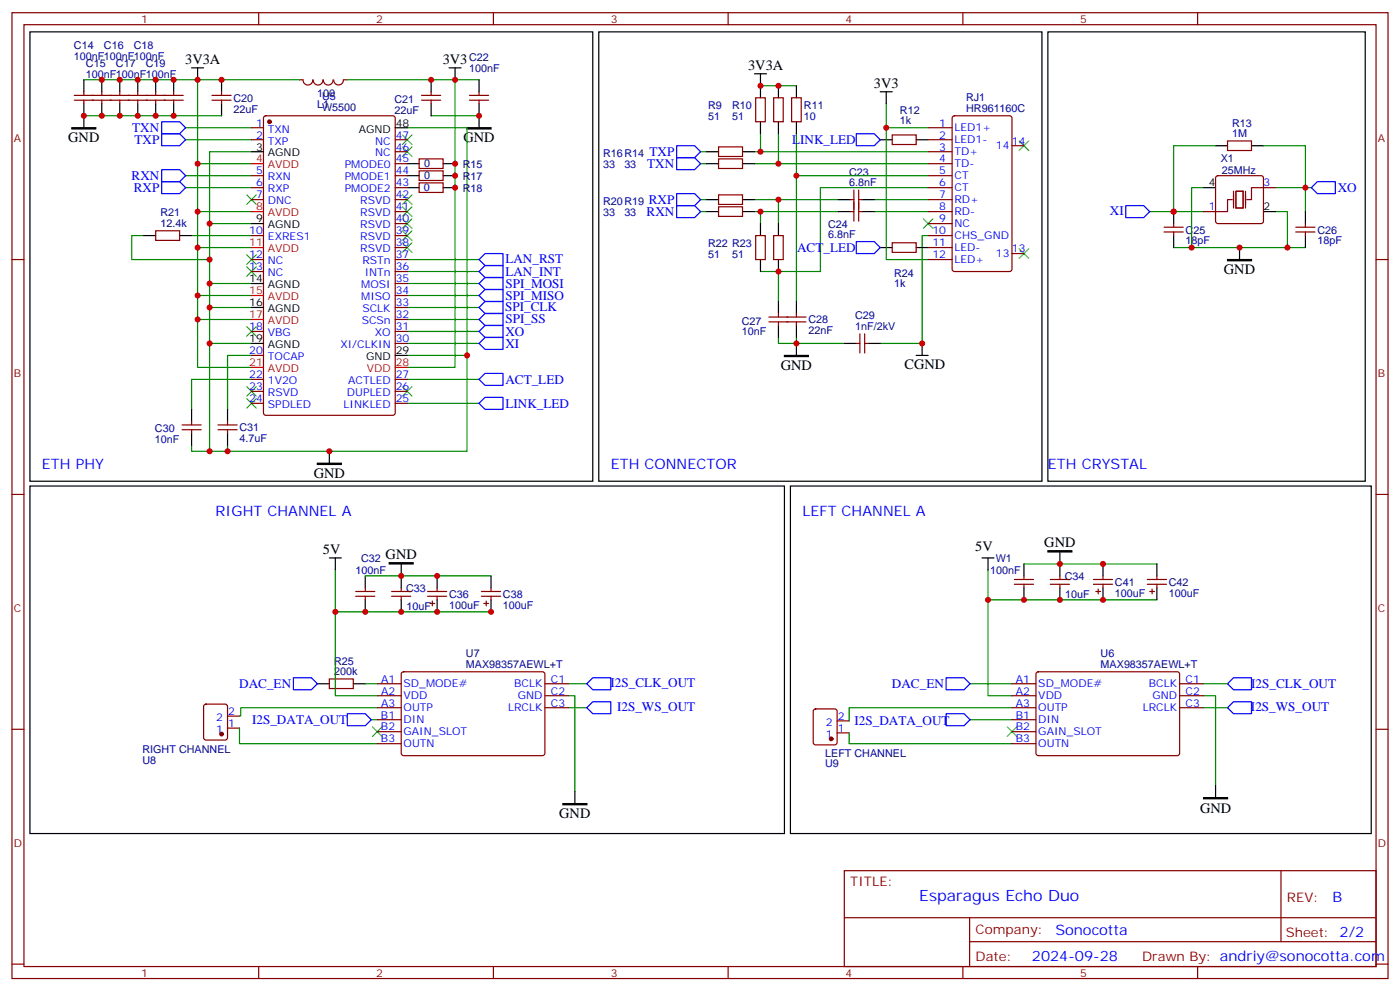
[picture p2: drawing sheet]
<svg xmlns="http://www.w3.org/2000/svg" width="412mm" height="292mm" viewBox="0 0 412 292" stroke-linecap="round" stroke-linejoin="round" font-family="sans-serif">
<g fill="none" stroke="#870000" stroke-width=".35">
<path d="M3.5 3.7h405.4v284.4h-405.4zM7.1 7.3h398.2v277.3h-398.2zM76.2 3.7v3.6M145.3 3.7v3.6M214.5 3.7v3.6M283.6 3.7v3.6M352.8 3.7v3.6M21.9 29.5h32.1M21.9 28.1h32.1M24.7 27v1.1M24.7 29.5v1.1M30 27v1.1"/>
<path d="M30 29.5v1.1M35.3 27v1.1M35.3 29.5v1.1M40.6 27v1.1M40.6 29.5v1.1M45.9 27v1.1M45.9 29.5v1.1M51.2 27v1.1M51.2 29.5v1.1M62.4 29.5h5.7M62.4 28.1h5.7M65.3 27v1.1"/>
<path d="M65.3 29.5v1.1M74.1 37.6h3.5M77.8 34.3l.5-.2h37.4l.7 .4v87.1l-.4 .6-37.7 .1-.6-.5-.1-87zM88.2 23.5h1.1M92.1 23.5a1.41 1.41 0 0 1-1.4 1.5 1.41 1.41 0 0 1-1.4-1.5M92.3 23.5a1.41 1.41 0 0 0 1.4 1.5 1.41 1.41 0 0 0 1.4-1.5M95.3 23.5a1.41 1.41 0 0 0 1.4 1.5 1.41 1.41 0 0 0 1.4-1.5M101.1 23.5a1.41 1.41 0 0 1-1.4 1.5 1.41 1.41 0 0 1-1.4-1.5M101.2 23.5h1.1M124.2 29.5h5.6M124.2 28.1h5.6M127 27v1.1"/>
<path d="M127 29.5v1.1M138.3 29.5h5.6M138.3 28.1h5.6M141.1 27v1.1M141.1 29.5v1.1M222.6 28.8h2.8v7h-2.8zM227.9 28.8h2.8v7h-2.8zM233.2 28.8h2.8v7h-2.8zM262.8 39.7h7.1v2.8h-7.1zM273.4 37.6h7.1M280.7 34.3l.5-.2h16.2l.6 .4 .1 44.7-.5 .7h-16.4l-.7-.4v-44.7zM74.1 58.8h3.5"/>
<path d="M74.1 41.1h3.5M74.1 51.7h3.5M74.1 55.2h3.5M116.4 58.8h3.5M116.4 41.1h3.5M116.4 44.7h3.5M116.4 48.2h3.5M116.4 51.7h3.5M116.4 55.2h3.5M123.5 46.8h7v2.8h-7zM123.5 50.3h7v2.8h-7zM123.5 53.8h7v2.9h-7z"/>
<path d="M211.7 57.4h7v2.8h-7zM211.7 46.8h7v2.8h-7zM211.7 43.3h7v2.8h-7zM250.5 58.8h1M251.5 56v9.1M252.9 56v9.1M252.9 58.8h1.1M273.4 58.8h7.1M273.4 41.1h7.1M273.4 44.7h7.1M273.4 48.2h7.1M273.4 51.7h7.1"/>
<path d="M273.4 55.2h7.1M298.1 42.9h3.5M358.3 51.9l.5-.2h12.7l.5 .2 .2 .5v12.7l-.3 .5-.4 .2h-12.7l-.5-.2-.2-.5v-12.7zM361.6 41.5h7.1v2.8h-7.1zM372.2 55.2h3.5M3.5 76.4h3.6M45.9 67.9h7v2.9h-7zM74.1 76.4h3.5M74.1 69.4h3.5M74.1 79.9h3.5M116.4 76.4h3.5M116.4 62.3h3.5"/>
<path d="M116.4 65.8h3.5M116.4 69.4h3.5M116.4 72.9h3.5M116.4 79.9h3.5M211.7 60.9h7v2.8h-7zM222.6 69.4h2.8v7h-2.8zM227.9 69.4h2.8v7h-2.8zM250.5 62.3h1M252.9 62.3h1.1M262.8 71.5h7.1v2.8h-7.1zM273.4 76.4h7.1M273.4 62.3h7.1"/>
<path d="M273.4 65.8h7.1M273.4 69.4h7.1M273.4 72.9h7.1M298.1 74.6h3.5M342.9 68.3h5.6M342.9 66.9h5.6M345.7 65.8v1.1M345.7 68.3v1.1M354.5 62.3h3.6M381.7 68.3h5.6M381.7 66.9h5.6M384.5 65.8v1.1"/>
<path d="M384.5 68.3v1.1M405.3 76.4h3.6M74.1 97.6h3.5M116.4 97.6h3.5M116.4 94.1h3.5M116.4 90.5h3.5M116.4 87h3.5M116.4 83.5h3.5M226.5 94.8h10.9M226.5 93.3h10.9M229.3 92.3v1M229.3 94.8v1"/>
<path d="M234.6 92.3v1M234.6 94.8v1M253.3 98.3v5.6M254.7 98.3v5.6M74.1 104.6h3.5M74.1 111.7h3.5M74.1 115.2h3.5M74.1 118.7h3.5M116.4 101.1h3.5M116.4 111.7h3.5M116.4 115.2h3.5M116.4 118.7h3.5"/>
<path d="M252.2 101.1h1.1M254.7 101.1h1.1M53.6 126.5h5.7M53.6 125.1h5.7M56.4 124v1.1M56.4 126.5v1.1M64.2 126.5h5.6M64.2 125.1h5.6M67 124v1.1M67 126.5v1.1M3.5 145.6h3.6M405.3 145.6h3.6"/>
<path d="M104.8 175.5h5.6M104.8 174.1h5.6M107.6 173.1v1M107.6 175.5v1.1M115.4 175.5h5.6M115.4 174.1h5.6M118.2 173.1v1M118.2 175.5v1.1M125.9 175.5h5.7M125.9 174.1h5.7M126.6 177.7h1.5M127.4 177v1.4"/>
<path d="M128.8 173.1v1M128.8 175.5v1.1M141.8 175.5h5.7M141.8 174.1h5.7M142.5 177.7h1.4M143.2 177v1.4M144.6 173.1v1M144.6 175.5v1.1M298.8 172h5.6M298.8 170.6h5.6M301.6 169.5v1.1M301.6 172v1.1"/>
<path d="M309.4 172h5.6M309.4 170.6h5.6M312.2 169.5v1.1M312.2 172v1.1M322.1 172h5.6M322.1 170.6h5.6M322.8 174.1h1.4M323.5 173.4v1.4M324.9 169.5v1.1M324.9 172v1.1M338 172h5.6M338 170.6h5.6"/>
<path d="M338.7 174.1h1.4M339.4 173.4v1.4M340.8 169.5v1.1M340.8 172v1.1M97 199.9h7.1v2.8h-7.1zM118.4 198l.5-.2h41.2l.4 .7-.1 23.5-.6 .5-41.2-.1-.4-.6v-23.3zM305.4 198l.5-.2h41.2l.4 .7-.1 23.5-.6 .5-41.2-.1-.4-.6v-23.3zM3.5 214.7h3.6M60.2 207.5l.5-.2h5.6l.7 .4v9.5l-.4 .6-5.9 .1-.7-.5v-9.4zM67 214.3h3.6M67 210.8h3.6M111.1 201.3h7.1"/>
<path d="M111.1 204.8h7.1M111.1 208.4h7.1M111.1 211.9h7.1M111.1 215.4h7.1M111.1 218.9h7.1M160.5 201.3h7.1M160.5 204.8h7.1M160.5 208.4h7.1M239.8 208.9l.4-.2h5.7l.6 .4 .1 9.5-.5 .6-5.9 .1-.6-.5-.1-9.4zM246.6 215.8h3.5M246.6 212.2h3.5M298.1 201.3h7.1"/>
<path d="M298.1 204.8h7.1M298.1 208.4h7.1M298.1 211.9h7.1M298.1 215.4h7.1M298.1 218.9h7.1M347.5 201.3h7M347.5 204.8h7M347.5 208.4h7M405.3 214.7h3.6M248.7 256.3h156.6v28.3h-156.6zM377.3 256.4v20.8M248.7 270.2h156.5"/>
<path d="M285.6 277.2h119.6M285.6 270.2v14.1M3.5 283.8h3.6M76.2 284.6v3.5M145.3 284.6v3.5M214.5 284.6v3.5M283.6 284.6v3.5M352.8 284.6v3.5M405.3 283.8h3.6"/>
</g>
<g fill="#870000" stroke="#870000" stroke-width=".35">
<circle cx="65.3" cy="216.1" r=".53"/>
<circle cx="244.8" cy="217.5" r=".53"/>
<circle cx="79.4" cy="35.8" r=".53"/>
</g>
<g fill="none" stroke="#000" stroke-width=".35">
<path d="M8.8 9.4h165.8v132.3h-165.8zM56.4 20h3.6M58.2 20v3.5M132.3 20h3.5M134.1 20v3.5M176.4 9.4h130.5v132.3h-130.5zM308.7 9.4h93.5v132.3h-93.5zM24.7 23.5v3.5M24.7 30.6v7M30 23.5v3.5M30 30.6v3.5M35.3 23.5v3.5"/>
<path d="M35.3 30.6v3.5M40.6 23.5v3.5M40.6 30.6v3.5M45.9 23.5v3.5M45.9 30.6v3.5M51.2 23.5v3.5M51.2 30.6v3.5M65.3 23.5v3.5M65.3 30.6v3.5M116.4 37.6h3.5M127 23.5v3.5M127 30.6v3.5"/>
<path d="M141.1 23.5v3.5M141.1 30.6v7M222.2 21.7h3.6M224 21.7v7.1M224 35.8v3.6M229.3 25.3v3.5M229.3 35.8v3.6M234.6 25.3v3.5M234.6 35.8v3.6M259.3 27h3.5M261.1 27v3.6M74.1 44.7h3.5"/>
<path d="M119.9 48.2h3.6M119.9 55.2h3.6M119.9 51.7h3.6M130.5 48.2h3.6M130.5 55.2h3.6M130.5 51.7h3.6M208.1 58.8h3.6M208.1 48.2h3.6M208.1 44.7h3.6M218.7 58.8h3.5M218.7 48.2h3.5M218.7 44.7h3.5"/>
<path d="M246.9 58.8h3.6M254 58.8h3.5M259.3 41.1h3.5M269.9 41.1h3.5M354.5 55.2h3.6M358.1 42.9h3.5M368.7 42.9h3.5M42.3 69.4h3.6M52.9 69.4h3.5M74.1 65.8h3.5M208.1 62.3h3.6M218.7 62.3h3.5"/>
<path d="M224 65.8v3.6M224 76.4v3.5M229.3 65.8v3.6M229.3 76.4v3.5M246.9 62.3h3.6M254 62.3h3.5M259.3 72.9h3.5M269.9 72.9h3.5M345.7 62.3v3.5M345.7 69.4v3.5M365.1 72.9v3.5M372.2 62.3h3.5"/>
<path d="M384.5 62.3v3.5M384.5 69.4v3.5M74.1 83.5h3.5M74.1 90.5h3.5M229.3 88.8v3.5M229.3 95.8v3.5M234.6 88.8v3.5M234.6 95.8v3.5M74.1 101.1h3.5M116.4 104.6h3.5M234.6 101.1v3.5M248.7 101.1h3.5"/>
<path d="M255.8 101.1h3.5M269.9 104.6h3.5M271.6 101.1v3.5M56.4 120.5v3.5M56.4 127.6v3.5M67 120.5v3.5M67 127.6v3.5M97 132.9v3.5M8.8 143.1h222.3v102.3h-222.3zM232.8 143.1h171.1v102.3h-171.1zM97 164.3h3.5M98.8 164.3v3.5"/>
<path d="M107.6 169.5v3.6M107.6 176.6v3.5M118.2 166v7.1M118.2 176.6v3.5M128.8 169.5v3.6M128.8 176.6v3.5M144.6 169.5v3.6M144.6 176.6v3.5M289.3 164.3h3.5M291 164.3v3.5M301.6 166v3.5M301.6 173.1v3.5"/>
<path d="M312.2 162.5v7M312.2 173.1v3.5M324.9 166v3.5M324.9 173.1v3.5M340.8 166v3.5M340.8 173.1v3.5M93.5 201.3h3.5M104.1 201.3h3.5M169.3 233v3.6M358.1 231.3v3.5"/>
</g>
<g fill="none" stroke="#3c3" stroke-width=".35">
<path d="M118.5 39.7l2.9 2.8M121.4 39.7l-2.9 2.8M72.7 57.4l2.8 2.8M75.5 57.4l-2.8 2.8M118.5 43.3l2.9 2.8M118.5 57.4l2.9 2.8M121.4 43.3l-2.9 2.8M121.4 57.4l-2.9 2.8M300.2 41.5l2.8 2.8M303 41.5l-2.8 2.8M72.7 78.5l2.8 2.9M72.7 75l2.8 2.8"/>
<path d="M75.5 78.5l-2.8 2.9M75.5 75l-2.8 2.8M118.5 60.9l2.9 2.8M118.5 64.4l2.9 2.8M118.5 67.9l2.9 2.9M118.5 71.5l2.9 2.8M121.4 60.9l-2.9 2.8M121.4 64.4l-2.9 2.8M121.4 67.9l-2.9 2.9M121.4 71.5l-2.9 2.8M272 64.4l2.8 2.8M274.8 64.4l-2.8 2.8"/>
<path d="M300.2 73.2l2.8 2.9M303 73.2l-2.8 2.9M72.7 96.2l2.8 2.8M75.5 96.2l-2.8 2.8M72.7 117.3l2.8 2.9M72.7 113.8l2.8 2.8M75.5 113.8l-2.8 2.8M75.5 117.3l-2.8 2.9M118.5 113.8l2.9 2.8M121.4 113.8l-2.9 2.8M109.7 214l2.8 2.8M112.5 214l-2.8 2.8"/>
<path d="M296.7 214l2.8 2.8M299.5 214l-2.8 2.8"/>
</g>
<g fill="none" stroke="#008700" stroke-width=".35">
<path d="M24.7 34.1h40.6M24.7 23.5h33.5M54.7 37.6h19.4M88.2 23.5h-30v24.7h15.9M102.3 23.5h31.8v84.7h-14.2M119.9 37.6h17.7v67M127 34.1h14.1M134.1 23.5h7M224 39.4v5.3M224 25.3h10.6M229.3 39.4v8.8M234.6 39.4v12.3h38.8"/>
<path d="M261.1 37.6v38.8h12.3M261.1 30.6v7h12.3M54.7 55.2h19.4M54.7 51.7h19.4M54.7 41.1h19.4M58.2 48.2v14.1h15.9M74.1 44.7h-12.4v88.2h75.9v-28.3h-17.7M206.4 58.8h1.7M206.4 48.2h1.7M206.4 44.7h1.7M222.2 58.8h24.7M222.2 48.2h51.2"/>
<path d="M222.2 44.7h51.2M229.3 58.8v7M234.6 51.7v37.1M257.5 58.8h15.9M273.4 55.2h-31.7v24.7h-17.7M354.5 55.2h-3.5v17.7h28.2v-10.6h-3.5M358.1 42.9h-12.4v19.4M372.2 42.9h12.3v19.4M375.7 55.2h10.6M42.3 69.4h-3.5v7h22.9M56.4 69.4h17.7M58.2 72.9v14.1h15.9"/>
<path d="M58.2 62.3v10.6h15.9M61.7 65.8h12.4M119.9 79.9h21.2M119.9 76.4h21.2M206.4 62.3h1.7M222.2 62.3h24.7M224 62.3v3.5M229.3 79.9v8.9M257.5 62.3h15.9M273.4 69.4h-1.8v31.7h-12.3M338.7 62.3h15.8M345.7 72.9h5.3"/>
<path d="M379.2 72.9h5.3M58.2 94.1v14.1h15.9M58.2 87v7.1h15.9M61.7 83.5h12.4M61.7 90.5h12.4M119.9 97.6h21.2M119.9 83.5h21.2M119.9 90.5h21.2M119.9 87h21.2M119.9 94.1h21.2M229.3 99.3v1.8h5.3v-1.8M61.7 101.1h12.4"/>
<path d="M74.1 104.6h-7.1v15.9M74.1 111.7h-17.7v8.8M119.9 101.1h21.2M119.9 111.7h21.2M119.9 118.7h21.2M234.6 101.1h14.1M56.4 131.1v1.8h5.3M67 131.1v1.8M98.8 167.8v37h12.3M107.6 169.5h37M291 176.6v28.2h7.1M291 167.8v8.8h49.8"/>
<path d="M301.6 166h39.2M98.8 180.1h46.2M70.6 214.3v4.6h40.5M107.6 201.3h3.5M109.4 211.9h1.7M111.1 208.4h-40.2v2.4h-.3M167.6 204.8h1.7v28.2M167.6 201.3h5.3M167.6 208.4h5.3M250.1 215.8v3.1h48M285.8 211.9h12.3M285.8 201.3h12.3"/>
<path d="M298.1 208.4h-48v3.8M354.5 204.8h3.6v26.5M354.5 201.3h7.1M354.5 208.4h7.1"/>
</g>
<path d="M21.2 37.6h7v.4h-7zM137.6 37.6h7v.4h-7zM361.6 76.4h7.1v.4h-7.1zM231.1 104.6h7v.4h-7zM93.5 136.4h7v.3h-7zM114.7 165.7h7v.3h-7zM308.7 162.1h7v.4h-7zM165.8 236.6h7.1v.3h-7.1zM354.5 234.8h7.1v.4h-7.1z" fill="#000" stroke="#000" stroke-width=".35"/>
<g fill="none" stroke="#00f" stroke-width=".35">
<path d="M47.6 39.4h5.3l1.8 1.7-1.8 1.8h-5.3zM47.6 35.8h5.3l1.8 1.8-1.8 1.8h-5.3zM252.2 39.4h5.3l1.8 1.7-1.8 1.8h-5.3zM47.6 53.5h5.3l1.8 1.7-1.8 1.8h-5.3zM47.6 50h5.3l1.8 1.7-1.8 1.8h-5.3zM199.3 57h5.3l1.8 1.8-1.8 1.7h-5.3zM199.3 46.4h5.3l1.8 1.8-1.8 1.8h-5.3zM199.3 42.9h5.3l1.8 1.8-1.8 1.7h-5.3zM386.3 55.2l1.8-1.7h5.2v3.5h-5.2zM141.1 76.4l1.8-1.8h5.3v3.6h-5.3zM141.1 79.9l1.8-1.7h5.3v3.5h-5.3zM199.3 60.5h5.3l1.8 1.8-1.8 1.8h-5.3z"/>
<path d="M252.2 71.1h5.3l1.8 1.8-1.8 1.7h-5.3zM331.6 60.5h5.3l1.8 1.8-1.8 1.8h-5.3zM141.1 97.6l1.8-1.8h5.3v3.5h-5.3zM141.1 87l1.8-1.8h5.3v3.6h-5.3zM141.1 94.1l1.8-1.8h5.3v3.5h-5.3zM141.1 90.5l1.8-1.7h5.3v3.5h-5.3zM141.1 83.5l1.8-1.8h5.3v3.5h-5.3zM141.1 101.1l1.8-1.8h5.3v3.6h-5.3zM141.1 118.7l1.8-1.7h5.3v3.5h-5.3zM142.9 109.9h5.3v3.6h-5.3l-1.8-1.8zM86.4 199.5h5.3l1.8 1.8-1.8 1.8h-5.3zM174.6 199.5h5.3v3.6h-5.3l-1.7-1.8z"/>
<path d="M278.7 199.5h5.3l1.8 1.8-1.8 1.8h-5.3zM363.4 199.5h5.3v3.6h-5.3l-1.8-1.8zM102.3 210.1h5.3l1.8 1.8-1.8 1.7h-5.3zM174.6 206.6h5.3v3.5h-5.3l-1.7-1.7zM278.7 210.1h5.3l1.8 1.8-1.8 1.7h-5.3zM361.6 208.4l1.8-1.8h5.3v3.5h-5.3z"/>
</g>
<path d="M363 58.8h-1.4v3.5h-3.5M363.4 56.3v4.9M364.1 56.3h2.1v4.9h-2.1zM366.9 56.3v4.9M372.2 55.2h-3.5v3.6h-1.5" fill="none" stroke="#870012" stroke-width=".35"/>
<path d="M74.1 48.2h3.5M74.1 62.3h3.5M74.1 72.9h3.5M74.1 87h3.5M74.1 94.1h3.5M74.1 108.2h3.5M116.4 108.2h3.5" fill="none" stroke="#f00" stroke-width=".35"/>
<g fill="#c00">
<circle cx="384.5" cy="55.2" r=".88"/>
<circle cx="61.7" cy="132.9" r=".88"/>
<circle cx="67" cy="132.9" r=".88"/>
<circle cx="271.6" cy="101.1" r=".88"/>
<circle cx="234.6" cy="101.1" r=".88"/>
<circle cx="229.3" cy="79.9" r=".88"/>
<circle cx="229.3" cy="58.8" r=".88"/>
<circle cx="224" cy="62.3" r=".88"/>
<circle cx="234.6" cy="51.7" r=".88"/>
<circle cx="229.3" cy="25.3" r=".88"/>
<circle cx="224" cy="25.3" r=".88"/>
<circle cx="229.3" cy="48.2" r=".88"/>
<circle cx="224" cy="44.7" r=".88"/>
<circle cx="261.1" cy="37.6" r=".88"/>
<circle cx="141.1" cy="34.1" r=".88"/>
<circle cx="127" cy="23.5" r=".88"/>
<circle cx="51.2" cy="34.1" r=".88"/>
<circle cx="65.3" cy="23.5" r=".88"/>
<circle cx="30" cy="34.1" r=".88"/>
<circle cx="35.3" cy="34.1" r=".88"/>
<circle cx="40.6" cy="34.1" r=".88"/>
<circle cx="45.9" cy="34.1" r=".88"/>
<circle cx="24.7" cy="34.1" r=".88"/>
<circle cx="30" cy="23.5" r=".88"/>
<circle cx="35.3" cy="23.5" r=".88"/>
<circle cx="40.6" cy="23.5" r=".88"/>
<circle cx="45.9" cy="23.5" r=".88"/>
<circle cx="51.2" cy="23.5" r=".88"/>
<circle cx="134.1" cy="23.5" r=".88"/>
<circle cx="58.2" cy="23.5" r=".88"/>
<circle cx="345.7" cy="62.3" r=".88"/>
<circle cx="379.2" cy="72.9" r=".88"/>
<circle cx="351" cy="72.9" r=".88"/>
<circle cx="365.1" cy="72.9" r=".88"/>
<circle cx="137.6" cy="104.6" r=".88"/>
<circle cx="134.1" cy="48.2" r=".88"/>
<circle cx="134.1" cy="51.7" r=".88"/>
<circle cx="134.1" cy="55.2" r=".88"/>
<circle cx="97" cy="132.9" r=".88"/>
<circle cx="61.7" cy="101.1" r=".88"/>
<circle cx="61.7" cy="90.5" r=".88"/>
<circle cx="61.7" cy="83.5" r=".88"/>
<circle cx="58.2" cy="94.1" r=".88"/>
<circle cx="58.2" cy="87" r=".88"/>
<circle cx="58.2" cy="72.9" r=".88"/>
<circle cx="58.2" cy="62.3" r=".88"/>
<circle cx="61.7" cy="76.4" r=".88"/>
<circle cx="61.7" cy="65.8" r=".88"/>
<circle cx="58.2" cy="48.2" r=".88"/>
<circle cx="291" cy="176.6" r=".88"/>
<circle cx="98.8" cy="180.1" r=".88"/>
<circle cx="301.6" cy="176.6" r=".88"/>
<circle cx="312.2" cy="166" r=".88"/>
<circle cx="107.6" cy="180.1" r=".88"/>
<circle cx="312.2" cy="176.6" r=".88"/>
<circle cx="118.2" cy="169.5" r=".88"/>
<circle cx="118.2" cy="180.1" r=".88"/>
<circle cx="128.8" cy="169.5" r=".88"/>
<circle cx="128.8" cy="180.1" r=".88"/>
<circle cx="144.6" cy="180.1" r=".88"/>
<circle cx="324.9" cy="176.6" r=".88"/>
<circle cx="324.9" cy="166" r=".88"/>
</g>
<text font-size="4.6" fill="#00f" x="270.8" y="265.4">Esparagus Echo Duo</text>
<g font-size="4.2">
<text x="54.6" y="18.8">3V3A</text>
<text x="130.4" y="18.8">3V3</text>
<text x="220.4" y="20.6">3V3A</text>
<text x="257.4" y="25.9">3V3</text>
<text x="20.1" y="41.9">GND</text>
<text x="136.5" y="41.9">GND</text>
<text x="360.5" y="80.7">GND</text>
<text x="230" y="109">GND</text>
<text x="266.5" y="108.6">CGND</text>
<text x="92.4" y="140.7">GND</text>
<text x="307.6" y="160.9">GND</text>
<text x="95.1" y="163.1">5V</text>
<text x="113.6" y="164.5">GND</text>
<text x="287.3" y="162.2">5V</text>
<text x="353.5" y="239.3">GND</text>
<text x="164.7" y="240.9">GND</text>
</g>
<g font-size="4.2" fill="#00f">
<text x="12.3" y="138.1">ETH PHY</text>
<text x="179.9" y="138.1">ETH CONNECTOR</text>
<text x="308.7" y="138.1">ETH CRYSTAL</text>
<text x="63.5" y="151.9">RIGHT CHANNEL A</text>
<text x="236.4" y="151.9">LEFT CHANNEL A</text>
<text x="392.5" y="265.6">B</text>
<text x="310.9" y="275.2">Sonocotta</text>
<text x="304" y="283">2024-09-28</text>
</g>
<g font-size="3.9" fill="#00f">
<text x="39" y="38.9">TXN</text>
<text x="39.6" y="42.4">TXP</text>
<text x="191.3" y="45.9">TXP</text>
<text x="233.4" y="42.3">LINK_LED</text>
<text x="38.8" y="53">RXN</text>
<text x="190.7" y="49.4">TXN</text>
<text x="39.4" y="56.5">RXP</text>
<text x="394.1" y="56.6">XO</text>
<text x="190.5" y="63.6">RXN</text>
<text x="191.1" y="60">RXP</text>
<text x="326.9" y="63.4">XI</text>
<text x="148.9" y="77.4">LAN_RST</text>
<text x="234.8" y="74.1">ACT_LED</text>
<text x="148.9" y="81.1">LAN_INT</text>
<text x="148.9" y="88.2">SPI_MISO</text>
<text x="148.9" y="84.7">SPI_MOSI</text>
<text x="148.8" y="91.7">SPI_CLK</text>
<text x="148.9" y="95">SPI_SS</text>
<text x="148.9" y="98.9">XO</text>
<text x="148.9" y="102.5">XI</text>
<text x="148.9" y="113">ACT_LED</text>
<text x="148.9" y="120">LINK_LED</text>
<text x="70.5" y="202.6">DAC_EN</text>
<text x="179.8" y="202.2">I2S_CLK_OUT</text>
<text x="262.7" y="202.6">DAC_EN</text>
<text x="368.6" y="202.6">I2S_CLK_OUT</text>
<text x="181.8" y="209.3">I2S_WS_OUT</text>
<text x="368.5" y="209.3">I2S_WS_OUT</text>
<text x="74.3" y="213.1">I2S_DATA_OUT</text>
<text x="251.7" y="213.5">I2S_DATA_OUT</text>
</g>
<g font-size="3.9" fill="#800">
<text x="250.5" y="260.9">TITLE:</text>
<text x="379.1" y="265.6">REV:</text>
<text x="287.4" y="275.1">Company:</text>
<text x="378.7" y="275.7">Sheet: 2/2</text>
<text x="287.4" y="282.8">Date:</text>
<text x="336.4" y="282.9">Drawn By: andriy@sonocotta.com</text>
</g>
<g font-size="3.2" fill="#800">
<text x="41.6" y="6.7">1</text>
<text x="110.8" y="6.7">2</text>
<text x="179.9" y="6.7">3</text>
<text x="249.1" y="6.7">4</text>
<text x="318.2" y="6.7">5</text>
<text x="4.1" y="41.8">A</text>
<text x="405.9" y="41.8">A</text>
<text x="4.1" y="111">B</text>
<text x="405.9" y="111">B</text>
<text x="4.1" y="180.1">C</text>
<text x="405.9" y="180.1">C</text>
<text x="4.1" y="249.3">D</text>
<text x="405.9" y="249.3">D</text>
<text x="41.6" y="287.5">1</text>
<text x="110.8" y="287.5">2</text>
<text x="179.9" y="287.5">3</text>
<text x="249.1" y="287.5">4</text>
<text x="318.2" y="287.5">5</text>
</g>
<g font-size="3.2" fill="#000080">
<text x="21.8" y="17.6">100nF100nF100nF</text>
<text x="21.8" y="14.4">C14</text>
<text x="30.6" y="14.4">C16</text>
<text x="39.4" y="14.4">C18</text>
<text x="138.2" y="17.9">C22</text>
<text x="25.3" y="22.9">100nF100nF100nF</text>
<text x="25.3" y="19.7">C15</text>
<text x="34.1" y="19.7">C17</text>
<text x="43" y="19.7">C19</text>
<text x="138.2" y="21.1">100nF</text>
<text x="68.8" y="29.9">C20</text>
<text x="93.4" y="28.6">100</text>
<text x="94.9" y="29.5">U5</text>
<text x="284.6" y="29.7">RJ1</text>
<text x="68.8" y="33.1">22uF</text>
<text x="93.4" y="31.7">L1</text>
<text x="94.9" y="32.7">W5500</text>
<text x="116.2" y="33.5">22uF</text>
<text x="116.2" y="30.3">C21</text>
<text x="208.6" y="35.3">51</text>
<text x="208.6" y="32.1">R9</text>
<text x="215.7" y="35.3">51</text>
<text x="215.7" y="32.1">R10</text>
<text x="236.8" y="35.3">10</text>
<text x="236.8" y="32">R11</text>
<text x="265.1" y="33.5">R12</text>
<text x="284.6" y="32.9">HR961160C</text>
<text x="265.1" y="36.6">1k</text>
<text x="363" y="40.4">1M</text>
<text x="363" y="37.3">R13</text>
<text x="177.7" y="46.3">R16R14</text>
<text x="359.6" y="47.6">X1</text>
<text x="124.9" y="49.2">0</text>
<text x="124.9" y="52.8">0</text>
<text x="136.3" y="49.3">R15</text>
<text x="136.3" y="52.8">R17</text>
<text x="177.7" y="49.4">33</text>
<text x="183.9" y="49.3">33</text>
<text x="250.1" y="51.8">C23</text>
<text x="359.9" y="51.1">25MHz</text>
<text x="124.9" y="56.4">0</text>
<text x="136.3" y="56.4">R18</text>
<text x="250.1" y="54.9">6.8nF</text>
<text x="47.3" y="63.7">R21</text>
<text x="177.7" y="63.5">33</text>
<text x="177.7" y="60.4">R20R19</text>
<text x="183.9" y="63.4">33</text>
<text x="47.3" y="66.9">12.4k</text>
<text x="243.9" y="70.1">6.8nF</text>
<text x="243.9" y="67">C24</text>
<text x="349.2" y="71.9">18pF</text>
<text x="349.2" y="68.8">C25</text>
<text x="388.1" y="71.9">18pF</text>
<text x="388.1" y="68.8">C26</text>
<text x="208.6" y="75.8">51</text>
<text x="208.6" y="72.6">R22 R23</text>
<text x="215.7" y="75.8">51</text>
<text x="263.4" y="81.5">R24</text>
<text x="263.4" y="84.6">1k</text>
<text x="218.5" y="95.6">C27</text>
<text x="238.1" y="95.2">C28</text>
<text x="251.9" y="94">C29</text>
<text x="218.5" y="98.8">10nF</text>
<text x="238.1" y="98.4">22nF</text>
<text x="251.9" y="97.2">1nF/2kV</text>
<text x="45.6" y="130.4">10nF</text>
<text x="45.6" y="127.2">C30</text>
<text x="70.6" y="130.1">4.7uF</text>
<text x="70.6" y="126.9">C31</text>
<text x="106.3" y="165.4">C32</text>
<text x="293.3" y="165.4">W1</text>
<text x="104.7" y="168.9">100nF</text>
<text x="291.7" y="168.9">100nF</text>
<text x="313.6" y="170.7">C34</text>
<text x="328.4" y="172.4">C41</text>
<text x="344.3" y="172.4">C42</text>
<text x="119.6" y="174.2">C33</text>
<text x="119.7" y="179.5">10uF</text>
<text x="132.3" y="179.2">100uF</text>
<text x="132.3" y="176">C36</text>
<text x="148.2" y="179.2">100uF</text>
<text x="148.2" y="176">C38</text>
<text x="313.7" y="176">10uF</text>
<text x="328.4" y="175.6">100uF</text>
<text x="344.3" y="175.6">100uF</text>
<text x="98.4" y="195.6">R25</text>
<text x="137.2" y="196.7">MAX98357AEWL+T</text>
<text x="137.2" y="193.5">U7</text>
<text x="324.2" y="196.7">MAX98357AEWL+T</text>
<text x="324.2" y="193.5">U6</text>
<text x="98.4" y="198.8">200k</text>
<text x="42" y="221.7">RIGHT CHANNEL</text>
<text x="42" y="224.9">U8</text>
<text x="243.1" y="222.8">LEFT CHANNEL</text>
<text x="243.1" y="225.9">U9</text>
</g>
<g font-size="3.2" fill="#00f">
<text x="75.4" y="37.3">1</text>
<text x="75.4" y="40.8">2</text>
<text x="78.9" y="39">TXN</text>
<text x="116.6" y="40.8">47</text>
<text x="276.7" y="37.3">1</text>
<text x="276.7" y="40.8">2</text>
<text x="281.2" y="38.7">LED1+</text>
<text x="78.9" y="42.5">TXP</text>
<text x="110.5" y="46.1">NC</text>
<text x="110.5" y="42.5">NC</text>
<text x="116.6" y="47.8">45</text>
<text x="116.6" y="44.3">46</text>
<text x="276.7" y="44.3">3</text>
<text x="276.7" y="47.8">4</text>
<text x="281.2" y="42.2">LED1-</text>
<text x="281.2" y="45.7">TD+</text>
<text x="293.4" y="44">14</text>
<text x="298.1" y="42.5">14</text>
<text x="75.4" y="51.4">5</text>
<text x="78.9" y="53.1">RXN</text>
<text x="101.6" y="53.1">PMODE1</text>
<text x="101.6" y="49.6">PMODE0</text>
<text x="116.6" y="51.4">44</text>
<text x="276.7" y="51.4">5</text>
<text x="281.2" y="49.2">TD-</text>
<text x="281.2" y="52.8">CT</text>
<text x="75.4" y="54.9">6</text>
<text x="75.4" y="58.4">7</text>
<text x="78.9" y="56.7">RXP</text>
<text x="101.6" y="56.7">PMODE2</text>
<text x="116.6" y="58.4">42</text>
<text x="116.6" y="54.9">43</text>
<text x="276.7" y="54.9">6</text>
<text x="276.7" y="58.4">7</text>
<text x="281.2" y="56.3">CT</text>
<text x="281.2" y="59.8">RD+</text>
<text x="372.2" y="54.9">3</text>
<text x="78.9" y="60.2">DNC</text>
<text x="106.1" y="63.7">RSVD</text>
<text x="106.1" y="60.2">RSVD</text>
<text x="116.6" y="65.5">40</text>
<text x="116.6" y="61.9">41</text>
<text x="276.7" y="61.9">8</text>
<text x="276.7" y="65.5">9</text>
<text x="281.2" y="63.4">RD-</text>
<text x="356.1" y="61.9">1</text>
<text x="73.4" y="69">10</text>
<text x="78.9" y="70.8">EXRES1</text>
<text x="106.1" y="70.8">RSVD</text>
<text x="106.1" y="67.2">RSVD</text>
<text x="116.6" y="69">39</text>
<text x="274.7" y="69">10</text>
<text x="281.2" y="66.9">NC</text>
<text x="281.2" y="70.4">CHS_GND</text>
<text x="73.4" y="76.1">12</text>
<text x="78.9" y="77.8">NC</text>
<text x="106.1" y="74.3">RSVD</text>
<text x="106.8" y="77.8">RSTn</text>
<text x="116.6" y="76.1">37</text>
<text x="116.6" y="72.5">38</text>
<text x="274.7" y="72.5">11</text>
<text x="274.7" y="76.1">12</text>
<text x="281.2" y="73.9">LED-</text>
<text x="281.2" y="77.5">LED+</text>
<text x="293.4" y="75.7">13</text>
<text x="298.1" y="74.3">13</text>
<text x="73.4" y="79.6">13</text>
<text x="78.9" y="81.4">NC</text>
<text x="107.4" y="81.4">INTn</text>
<text x="116.6" y="83.1">35</text>
<text x="116.6" y="79.6">36</text>
<text x="106.4" y="88.4">MISO</text>
<text x="106.4" y="84.9">MOSI</text>
<text x="116.6" y="86.6">34</text>
<text x="106.6" y="95.5">SCSn</text>
<text x="106.8" y="91.9">SCLK</text>
<text x="116.6" y="93.7">32</text>
<text x="116.6" y="90.2">33</text>
<text x="73.4" y="97.2">18</text>
<text x="78.9" y="99">VBG</text>
<text x="110.4" y="99">XO</text>
<text x="116.6" y="100.8">30</text>
<text x="116.6" y="97.2">31</text>
<text x="73.4" y="104.3">20</text>
<text x="78.9" y="106">TOCAP</text>
<text x="100.3" y="102.5">XI/CLKIN</text>
<text x="73.4" y="111.3">22</text>
<text x="78.9" y="113.1">1V2O</text>
<text x="102.6" y="113.1">ACTLED</text>
<text x="116.6" y="111.3">27</text>
<text x="73.4" y="114.9">23</text>
<text x="73.4" y="118.4">24</text>
<text x="78.9" y="116.6">RSVD</text>
<text x="102.2" y="116.6">DUPLED</text>
<text x="116.6" y="118.4">25</text>
<text x="116.6" y="114.9">26</text>
<text x="78.9" y="120.2">SPDLED</text>
<text x="101.2" y="120.2">LINKLED</text>
<text x="112.2" y="200.9">A1</text>
<text x="118.9" y="202.4">SD_MODE#</text>
<text x="151.5" y="202.4">BCLK</text>
<text x="162.3" y="200.9">C1</text>
<text x="299.2" y="200.9">A1</text>
<text x="305.9" y="202.4">SD_MODE#</text>
<text x="338.4" y="202.4">BCLK</text>
<text x="349.2" y="200.9">C1</text>
<text x="112.2" y="204.5">A2</text>
<text x="112.2" y="208">A3</text>
<text x="118.9" y="205.9">VDD</text>
<text x="118.9" y="209.4">OUTP</text>
<text x="149.7" y="209.4">LRCLK</text>
<text x="152.5" y="205.9">GND</text>
<text x="162.3" y="204.5">C2</text>
<text x="162.3" y="208">C3</text>
<text x="299.2" y="204.5">A2</text>
<text x="299.2" y="208">A3</text>
<text x="305.9" y="205.9">VDD</text>
<text x="305.9" y="209.4">OUTP</text>
<text x="336.6" y="209.4">LRCLK</text>
<text x="339.5" y="205.9">GND</text>
<text x="349.2" y="204.5">C2</text>
<text x="349.2" y="208">C3</text>
<text x="63.7" y="215.8">1</text>
<text x="63.7" y="212.2">2</text>
<text x="67.2" y="214">1</text>
<text x="67.2" y="210.5">2</text>
<text x="112.2" y="211.5">B1</text>
<text x="112.2" y="215.1">B2</text>
<text x="118.9" y="212.9">DIN</text>
<text x="243.3" y="213.6">2</text>
<text x="246.8" y="215.4">1</text>
<text x="246.8" y="211.9">2</text>
<text x="299.2" y="211.5">B1</text>
<text x="299.2" y="215.1">B2</text>
<text x="305.9" y="212.9">DIN</text>
<text x="112.2" y="218.6">B3</text>
<text x="118.9" y="216.5">GAIN_SLOT</text>
<text x="118.9" y="220">OUTN</text>
<text x="243.3" y="217.2">1</text>
<text x="299.2" y="218.6">B3</text>
<text x="305.9" y="216.5">GAIN_SLOT</text>
<text x="305.9" y="220">OUTN</text>
</g>
<g font-size="3.2">
<text x="105.7" y="39">AGND</text>
<text x="116.6" y="37.3">48</text>
<text x="75.4" y="44.3">3</text>
<text x="78.9" y="46.1">AGND</text>
<text x="356.1" y="54.9">4</text>
<text x="75.4" y="65.5">9</text>
<text x="372.2" y="61.9">2</text>
<text x="78.9" y="67.2">AGND</text>
<text x="73.4" y="83.1">14</text>
<text x="78.9" y="84.9">AGND</text>
<text x="73.4" y="90.2">16</text>
<text x="78.9" y="91.9">AGND</text>
<text x="73.4" y="100.8">19</text>
<text x="78.9" y="102.5">AGND</text>
<text x="107.8" y="106">GND</text>
<text x="116.6" y="104.3">29</text>
</g>
<g font-size="3.2" fill="#f00">
<text x="75.4" y="47.8">4</text>
<text x="78.9" y="49.6">AVDD</text>
<text x="75.4" y="61.9">8</text>
<text x="78.9" y="63.7">AVDD</text>
<text x="73.4" y="72.5">11</text>
<text x="78.9" y="74.3">AVDD</text>
<text x="73.4" y="86.6">15</text>
<text x="78.9" y="88.4">AVDD</text>
<text x="73.4" y="93.7">17</text>
<text x="78.9" y="95.5">AVDD</text>
<text x="73.4" y="107.8">21</text>
<text x="116.6" y="107.8">28</text>
<text x="78.9" y="109.6">AVDD</text>
<text x="108.1" y="109.6">VDD</text>
</g>
</svg>
